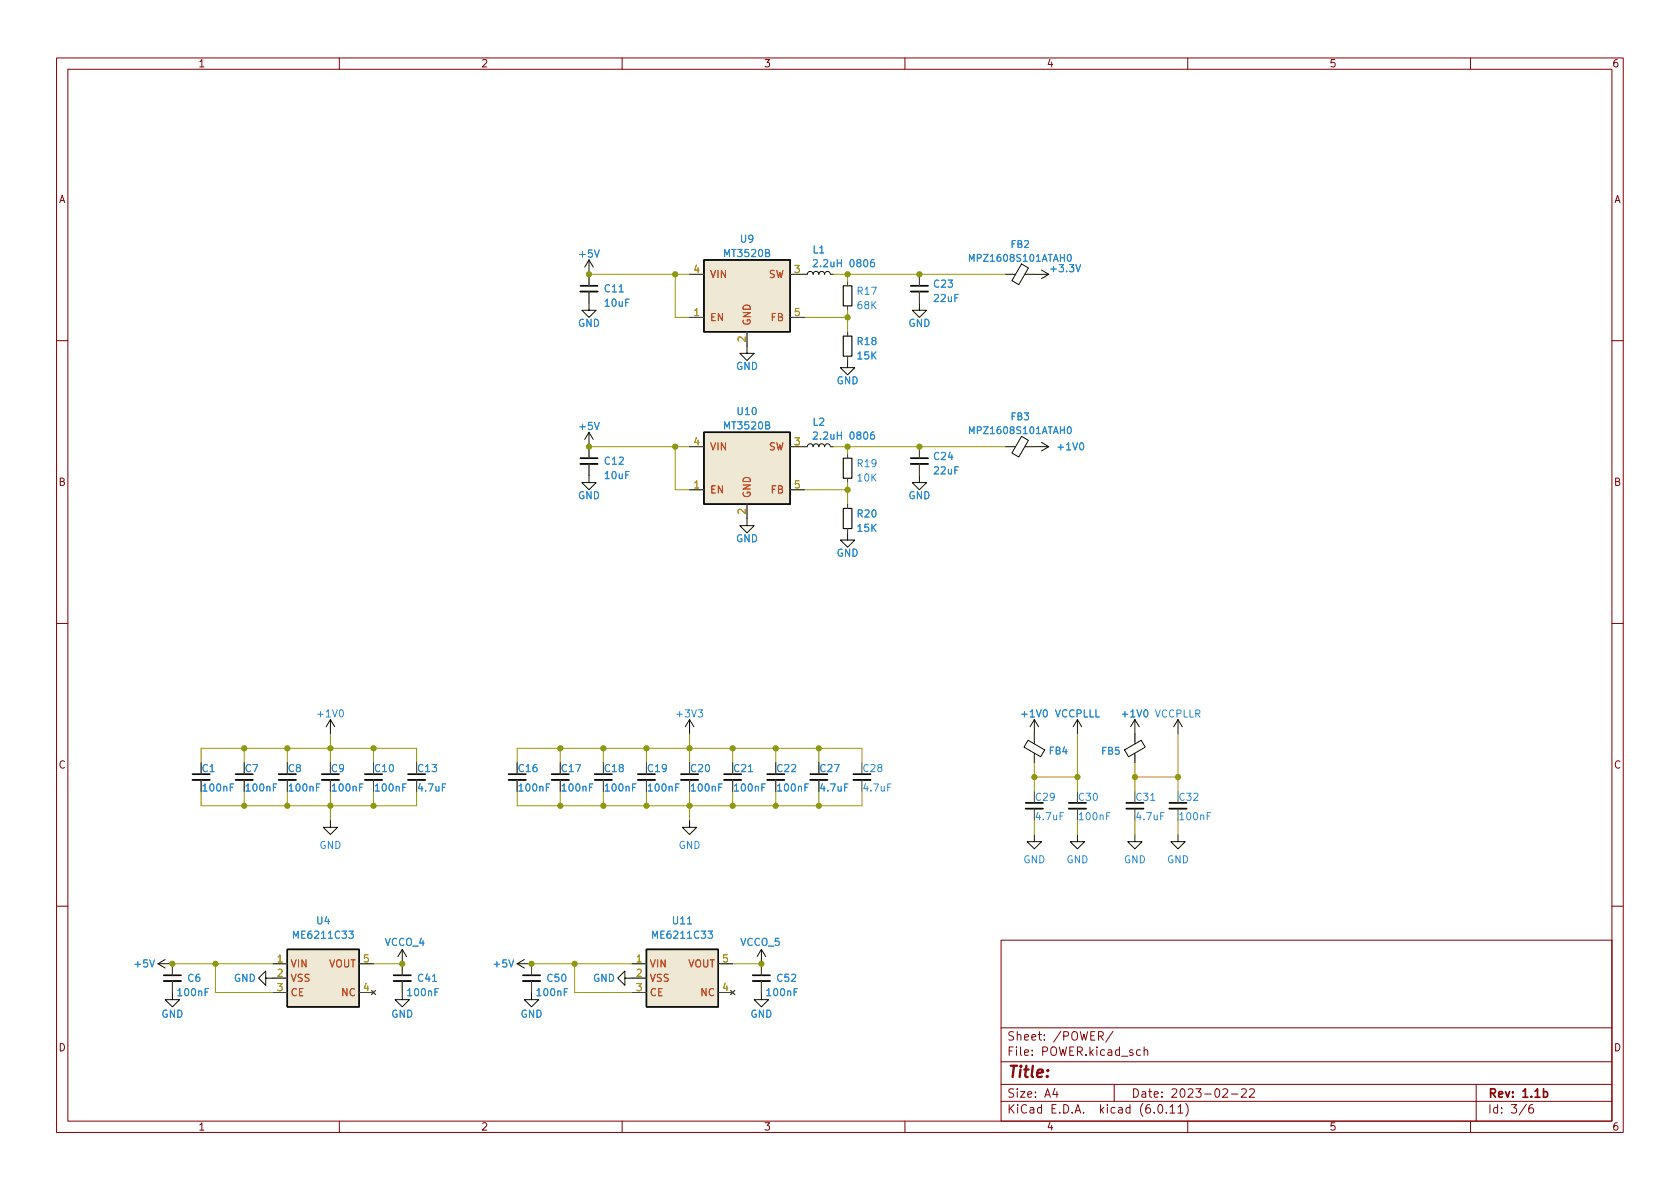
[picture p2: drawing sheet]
<svg xmlns="http://www.w3.org/2000/svg" width="297mm" height="210mm" viewBox="0 0 297 210" stroke-linecap="round" stroke-linejoin="round" font-family="sans-serif">
<g fill="none" stroke="#840000" stroke-width=".18">
<path d="M10 10.2h277v190.1h-277zM12 12.2h273v186.1h-273zM60 10.2v2M110 10.2v2M160 10.2v2M210 10.2v2M260 10.2v2M10 60.2h2M285 60.2h2M10 110.2h2M285 110.2h2M10 160.2h2"/>
<path d="M177 166.3h108v32h-108zM285 160.2h2M60 198.3v2M110 198.3v2M160 198.3v2M177 194.8h108M177 191.8h108M177 187.8h108M177 181.8h108M182.5 186.5v.1M182.5 185.7v.1M184.6 183.8v.1"/>
<path d="M184.6 183v.1M196.8 182.4l-1.3 1.9M197 191.8v3M202.3 185.8l.2-.2 .4 .1v.9M209.6 195.1a1.72 1.72 0 0 1 0 2.3M210 198.3v2M217.7 193.5h1.2M219.5 192.7l.6-.2 .2 .2 .1 .3-1 1h1M220.9 192.7l.6-.2 .2 .2 .1 .3-.9 1h.9M260 198.3v2M261 191.8v6.5M271 195.3a.6 .6 0 0 0-.7 .7v.5l.1 .3h.5l.2-.1 .1-.5-.2-.2-.4-.1-.3 .3"/>
</g>
<g fill="none" stroke="#0a0a0a" stroke-width=".18">
<path d="M104.1 53.6v1.3h1.3l-1.3 1.2-1.2-1.2h1.2M104.1 46v2.5M104.1 46l-.7 1.2M104.1 46l.8 1.2M142.7 48.5l.2-.4 .4-.1 .3 .1 .2 .4 .1-.3 .3-.2 .4 .1 .2 .4 .2-.4 .4-.1 .3 .2 .1 .3 .2-.4 .4-.1 .3 .2 .1 .3M162.6 53.6v1.3h1.2l-1.2 1.2-1.3-1.2h1.3M179.1 48.5h.5M180.6 46.7l1.2 .7-1.7 2.9-1.2-.7zM181.2 48.5h.4M182.9 48.5h2.5M184.1 47.7l1.3 .8M185.4 48.5l-1.3 .8"/>
<path d="M104.1 76.4l-.7 1.3M104.1 76.4v2.6M104.1 76.4l.8 1.3M132.1 61.2v1.3h1.2l-1.2 1.2-1.3-1.2h1.3M142.7 79l.2-.4 .4-.1 .3 .1 .2 .4 .1-.3 .3-.2 .4 .1 .2 .4 .2-.4 .4-.1 .3 .2 .1 .3 .2-.4 .4-.1 .3 .2 .1 .3M149.9 63.7v1.3h1.2l-1.2 1.3-1.3-1.3h1.3M179.1 79h.5M180.6 77.2l1.2 .7-1.7 2.9-1.2-.7zM181.2 79h.4M182.9 79h2.5M184.1 78.2l1.3 .8M185.4 79l-1.3 .8"/>
<path d="M104.1 84.1v1.2h1.3l-1.3 1.3-1.2-1.3h1.2M132.1 91.7v1.3h1.2l-1.2 1.2-1.3-1.2h1.3M149.9 94.2v1.3h1.2l-1.2 1.3-1.3-1.3h1.3M162.6 84.1v1.2h1.2l-1.2 1.3-1.3-1.3h1.3M58.4 127.2l-.7 1.3M58.4 127.2v2.6M58.4 127.2l.8 1.3M121.9 127.2l-.7 1.3M121.9 127.2v2.6M121.9 127.2l.8 1.3M181.8 130.9l2.9 1.7-.7 1.2-2.9-1.7zM182.9 127.2l-.8 1.3"/>
<path d="M182.9 127.2v2.6M182.9 131.1v.4M182.9 133.2v.4M182.9 127.2l.7 1.3M190.5 127.2l-.8 1.3M190.5 127.2v2.6M190.5 127.2l.8 1.3M198.8 132.6l3-1.7 .7 1.2-3 1.7zM200.7 127.2l-.8 1.3M200.7 127.2v2.6M200.7 131.1v.4M200.7 133.2v.4"/>
<path d="M200.7 127.2l.7 1.3M208.3 127.2l-.8 1.3M208.3 127.2v2.6M208.3 127.2l.7 1.3M58.4 145v1.3h1.3l-1.3 1.3-1.3-1.3h1.3M121.9 145v1.3h1.3l-1.3 1.3-1.3-1.3h1.3M182.9 147.6v1.2h1.2l-1.2 1.3-1.3-1.3h1.3M190.5 147.6v1.2h1.3l-1.3 1.3-1.3-1.3h1.3M200.7 147.6v1.2h1.2l-1.2 1.3-1.3-1.3h1.3M208.3 147.6v1.2h1.2l-1.2 1.3-1.3-1.3h1.3M27.9 170.4h2.6M27.9 170.4l1.3 .8"/>
<path d="M29.2 169.7l-1.3 .7M30.5 175.5v1.3h1.2l-1.2 1.2-1.3-1.2h1.3M47 173v-1.3l-1.3 1.3 1.3 1.2v-1.2h1.3M71.1 175.5v1.3h1.3l-1.3 1.2-1.3-1.2h1.3M71.1 167.9l-.7 1.3M71.1 167.9v2.5M71.1 167.9l.8 1.3M91.4 170.4l1.3 .8M91.4 170.4h2.6M92.7 169.7l-1.3 .7M94 175.5v1.3h1.2l-1.2 1.2-1.3-1.2h1.3M110.5 173v-1.3l-1.3 1.3 1.3 1.2v-1.2h1.3"/>
<path d="M134.6 175.5v1.3h1.3l-1.3 1.2-1.3-1.2h1.3M134.6 167.9l-.7 1.3M134.6 167.9v2.5M134.6 167.9l.8 1.3"/>
</g>
<g fill="none" stroke="#493f36" stroke-width=".18">
<path d="M104.1 48.5v2M104.1 51.6v2M121.9 48.5h2.6M121.9 56.1h2.6M132.1 58.7v2.5M139.7 48.5h3M139.7 56.1h2.5M146.8 48.5h.5M149.9 49.8v.7M149.9 54.1v.8M149.9 58.7v.7M162.6 48.5v2"/>
<path d="M162.6 51.6v2M177.8 48.5h1.3M181.6 48.5h1.3M104.1 79v2M121.9 79h2.6M139.7 79h3M146.8 79h.5M149.9 63v.7M162.6 79v2M177.8 79h1.3M181.6 79h1.3M104.1 82v2.1"/>
<path d="M121.9 86.6h2.6M132.1 89.1v2.6M139.7 86.6h2.5M149.9 80.3v.7M149.9 84.6v.7M149.9 89.1v.8M149.9 93.5v.7M162.6 82v2.1M35.6 134.9v2M35.6 137.9v2M43.2 134.9v2M43.2 137.9v2"/>
<path d="M50.8 134.9v2M50.8 137.9v2M58.4 134.9v2M58.4 137.9v2M66 134.9v2M66 137.9v2M73.7 134.9v2M73.7 137.9v2M91.4 134.9v2M91.4 137.9v2M99.1 134.9v2M99.1 137.9v2"/>
<path d="M106.7 134.9v2M106.7 137.9v2M114.3 134.9v2M114.3 137.9v2M121.9 134.9v2M121.9 137.9v2M129.5 134.9v2M129.5 137.9v2M137.2 134.9v2M137.2 137.9v2M144.8 134.9v2M144.8 137.9v2"/>
<path d="M152.4 134.9v2M152.4 137.9v2M182.9 129.8v1.3M182.9 133.6v1.3M182.9 139.9v2.1M190.5 139.9v2.1M200.7 129.8v1.3M200.7 133.6v1.3M200.7 139.9v2.1M208.3 139.9v2.1M182.9 143v2M190.5 143v2"/>
<path d="M200.7 143v2M208.3 143v2M30.5 170.4v2.1M30.5 173.5v2M48.3 170.4h2.5M48.3 173h2.5M48.3 175.5h2.5M63.5 170.4h2.5M63.5 175.5h2.5M65.7 175.1l.7 .8M66.4 175.1l-.7 .8M71.1 170.4v2.1"/>
<path d="M71.1 173.5v2M94 170.4v2.1M94 173.5v2M111.8 170.4h2.5M111.8 173h2.5M111.8 175.5h2.5M127 170.4h2.5M127 175.5h2.5M129.2 175.1l.7 .8M129.9 175.1l-.7 .8M134.6 170.4v2.1M134.6 173.5v2"/>
</g>
<g fill="none" stroke="#268bd2" stroke-width=".18">
<path d="M105.1 44.2l.4 1.3 .5-1.3M109.5 51.6h.7M135.4 44.7h.5l.1-.2v-.3l-.6-.1v1.3h.5l.1-.1 .1-.3-.3-.3M148 46.5h.8M148.8 45.9v1.3M154.5 45.9l-.3 .1a.85 .85 0 0 0 0 1.2l.4-.1v-.5l-.2-.2-.4 .1-.1 .1M188.9 45h.1a.65 .65 0 0 1 .4 .6 .65 .65 0 0 1-.4 .6 .81 .81 0 0 1-.1-1.2zM190.2 46.8l.4 1.3 .5-1.3M105.1 74.7l.4 1.3 .5-1.3M135.4 75.2l.5-.1 .1-.1v-.3l-.6-.1v1.3h.5l.1-.2 .1-.3-.3-.2M148 77h.8M148.8 76.4v1.3"/>
<path d="M154.5 76.4h-.3a.85 .85 0 0 0 0 1.3l.4-.2v-.4l-.2-.2h-.4l-.1 .2M188.9 75.5h.1a.65 .65 0 0 1 .4 .6 .65 .65 0 0 1-.4 .6 .81 .81 0 0 1-.1-1.2zM191 78.4l.2-.1a.68 .68 0 0 1 .4 .6 .68 .68 0 0 1-.4 .7l-.2-.2-.1-.3zM41.3 138.6h-.6v1.3M48.9 138.6h-.6v1.3M56.6 138.6h-.6v1.3M60.1 125.6l.2-.1a.68 .68 0 0 1 .4 .7 .68 .68 0 0 1-.4 .6l-.2-.1-.1-.4zM64.2 138.6h-.6v1.3M71.8 138.6h-.6v1.3M78.8 138.6h-.6v1.3M97.2 138.6h-.6v1.3M104.8 138.6h-.6v1.3"/>
<path d="M112.4 138.6h-.6v1.3M120.1 138.6h-.6v1.3M123.4 125.5h.8l-.4 .5 .4 .1v.6l-.2 .1-.6-.1M127.7 138.6h-.6v1.3M132.3 136.5h.8M135.3 138.6h-.6v1.3M142.9 138.6h-.6v1.3M149.9 138.6h-.6v1.3M157.6 138.6h-.6v1.3M184.6 125.6l.2-.1a.68 .68 0 0 1 .4 .7 .68 .68 0 0 1-.4 .6l-.2-.1-.1-.4zM202.4 125.6l.1-.1a.68 .68 0 0 1 .5 .7 .68 .68 0 0 1-.5 .6l-.1-.1-.2-.4zM188 143.7h-.6v1.3"/>
<path d="M196.3 143.7h-.6v1.3M203.5 141.5h.7M205.8 143.7h-.6v1.3M214 143.7h-.6v1.3M26.5 169.7l.4 1.3 .4-1.3M36.9 174.8h-.6v1.3M61.7 164.7h.8l-.5 .4 .4 .2v.5l-.2 .1-.5-.1M76.5 173.5h.7M77.5 174.8h-.6v1.3M90 169.7l.4 1.3 .4-1.3M100.4 174.8h-.6v1.3M121.6 163.4h.7"/>
<path d="M125.2 164.7h.8l-.5 .4 .4 .2v.5l-.2 .1-.5-.1M141 174.8h-.6v1.3"/>
</g>
<g fill="none" stroke="#0a0a0a" stroke-width=".33">
<path d="M102.6 51.6h3.1M161 51.6h3.1M102.6 82h3.1M161 82h3.1M34 137.9h3.1M41.7 137.9h3M49.3 137.9h3M56.9 137.9h3M64.5 137.9h3.1M72.1 137.9h3.1M89.9 137.9h3.1M97.5 137.9h3.1"/>
<path d="M105.2 137.9h3M112.8 137.9h3M120.4 137.9h3M128 137.9h3.1M135.6 137.9h3.1M143.3 137.9h3M150.9 137.9h3M181.4 143h3M189 143h3M199.1 143h3.1M206.8 143h3M29 173.5h3"/>
<path d="M69.6 173.5h3M92.5 173.5h3M133.1 173.5h3"/>
</g>
<g fill="none" stroke="#0a0a0a" stroke-width=".3">
<path d="M102.6 50.5h3.1M161 50.5h3.1M102.6 81h3.1M161 81h3.1M34 136.9h3.1M41.7 136.9h3M49.3 136.9h3M56.9 136.9h3M64.5 136.9h3.1M72.1 136.9h3.1M89.9 136.9h3.1M97.5 136.9h3.1"/>
<path d="M105.2 136.9h3M112.8 136.9h3M120.4 136.9h3M128 136.9h3.1M135.6 136.9h3.1M143.3 136.9h3M150.9 136.9h3M181.4 142h3M189 142h3M199.1 142h3.1M206.8 142h3M29 172.5h3"/>
<path d="M69.6 172.5h3M92.5 172.5h3M133.1 172.5h3"/>
</g>
<g fill="#eee8d5" stroke="#eee8d5" stroke-width=".18">
<path d="M114.3 167.9h12.7v10.1h-12.7z"/>
<path d="M50.8 167.9h12.7v10.1h-12.7z"/>
<path d="M124.5 46h15.2v12.7h-15.2z"/>
<path d="M124.5 76.4h15.2v12.7h-15.2z"/>
</g>
<path d="M124.5 46h15.2v12.7h-15.2zM124.5 76.4h15.2v12.7h-15.2zM50.8 167.9h12.7v10.1h-12.7zM114.3 167.9h12.7v10.1h-12.7z" fill="none" stroke="#0a0a0a" stroke-width=".25"/>
<path d="M149.1 50.5h1.5v3.6h-1.5zM149.1 59.4h1.5v3.6h-1.5zM149.1 81h1.5v3.6h-1.5zM149.1 89.9h1.5v3.6h-1.5z" fill="none" stroke="#0a0a0a" stroke-width=".2"/>
<g fill="none" stroke="#990" stroke-width=".18">
<path d="M104.1 48.5h17.8M119.4 48.5v7.6h2.5M142.2 56.1h7.7M147.3 48.5h30.5M149.9 48.5v1.3M149.9 54.9v3.8M104.1 79h17.8M119.4 79v7.6h2.5M147.3 79h30.5M149.9 79v1.3M142.2 86.6h7.7M149.9 85.3v3.8"/>
<path d="M35.6 134.9v-2.6h38.1v2.6M35.6 139.9v2.6h38.1v-2.6M43.2 132.3v2.6M43.2 139.9v2.6M50.8 132.3v2.6M50.8 139.9v2.6M58.4 129.8v5.1M58.4 139.9v5.1M66 132.3v2.6M66 139.9v2.6M91.4 134.9v-2.6h61v2.6M91.4 139.9v2.6h61v-2.6"/>
<path d="M99.1 132.3v2.6M99.1 139.9v2.6M106.7 132.3v2.6M106.7 139.9v2.6M114.3 132.3v2.6M114.3 139.9v2.6M121.9 129.8v5.1M121.9 139.9v5.1M129.5 132.3v2.6M129.5 139.9v2.6M137.2 132.3v2.6M137.2 139.9v2.6"/>
<path d="M144.8 132.3v2.6M144.8 139.9v2.6M182.9 137.4h7.6M182.9 134.9v5M190.5 129.8v10.1M200.7 137.4h7.6M200.7 134.9v5M208.3 129.8v10.1M182.9 145v2.6M190.5 145v2.6M200.7 145v2.6M208.3 145v2.6"/>
<path d="M30.5 170.4h17.8M38.1 170.4v5.1h10.2M66 170.4h5.1M94 170.4h17.8M101.6 170.4v5.1h10.2M129.5 170.4h5.1"/>
</g>
<g fill="#859900" stroke="#859900" stroke-width=".18">
<circle cx="149.9" cy="48.5" r=".46"/>
<circle cx="149.9" cy="79" r=".46"/>
<circle cx="149.9" cy="86.6" r=".46"/>
<circle cx="149.9" cy="56.1" r=".46"/>
<circle cx="162.6" cy="79" r=".46"/>
<circle cx="162.6" cy="48.5" r=".46"/>
<circle cx="101.6" cy="170.4" r=".46"/>
<circle cx="66" cy="132.3" r=".46"/>
<circle cx="58.4" cy="132.3" r=".46"/>
<circle cx="50.8" cy="132.3" r=".46"/>
<circle cx="71.1" cy="170.4" r=".46"/>
<circle cx="58.4" cy="142.5" r=".46"/>
<circle cx="66" cy="142.5" r=".46"/>
<circle cx="106.7" cy="132.3" r=".46"/>
<circle cx="114.3" cy="132.3" r=".46"/>
<circle cx="121.9" cy="132.3" r=".46"/>
<circle cx="137.2" cy="132.3" r=".46"/>
<circle cx="129.5" cy="132.3" r=".46"/>
<circle cx="99.1" cy="142.5" r=".46"/>
<circle cx="99.1" cy="132.3" r=".46"/>
<circle cx="106.7" cy="142.5" r=".46"/>
<circle cx="121.9" cy="142.5" r=".46"/>
<circle cx="129.5" cy="142.5" r=".46"/>
<circle cx="114.3" cy="142.5" r=".46"/>
<circle cx="134.6" cy="170.4" r=".46"/>
<circle cx="94" cy="170.4" r=".46"/>
<circle cx="137.2" cy="142.5" r=".46"/>
<circle cx="144.8" cy="132.3" r=".46"/>
<circle cx="190.5" cy="137.4" r=".46"/>
<circle cx="200.7" cy="137.4" r=".46"/>
<circle cx="208.3" cy="137.4" r=".46"/>
<circle cx="182.9" cy="137.4" r=".46"/>
<circle cx="144.8" cy="142.5" r=".46"/>
<circle cx="43.2" cy="142.5" r=".46"/>
<circle cx="38.1" cy="170.4" r=".46"/>
<circle cx="50.8" cy="142.5" r=".46"/>
<circle cx="43.2" cy="132.3" r=".46"/>
<circle cx="30.5" cy="170.4" r=".46"/>
<circle cx="119.4" cy="48.5" r=".46"/>
<circle cx="104.1" cy="48.5" r=".46"/>
<circle cx="119.4" cy="79" r=".46"/>
<circle cx="104.1" cy="79" r=".46"/>
</g>
<text font-size="2.8" fill="#840000" x="178" y="191.2">Title:</text>
<g font-size="2.1" fill="#840000">
<text x="178" y="184.5">Sheet:</text>
<text x="186.2" y="184.5">/POWER/</text>
<text x="178" y="187.2">File:</text>
<text x="184.4" y="187.2">POWER.kicad_sch</text>
<text x="178" y="197.4">KiCad</text>
<text x="178" y="194.6">Size:</text>
<text x="184.7" y="194.6">A4</text>
<text x="185.7" y="197.4">E.D.A.</text>
<text x="194.6" y="197.4">kicad</text>
<text x="200" y="194.6">Date:</text>
<text x="201.8" y="197.4">(6.0.11)</text>
<text x="207" y="194.6">2023-02-22</text>
<text x="263" y="194.6">Rev:</text>
<text x="263" y="197.4">Id:</text>
<text x="267.1" y="197.4">3/6</text>
<text x="269.1" y="194.6">1.1b</text>
</g>
<g font-size="1.8" fill="#840000">
<text x="35" y="12.3">1</text>
<text x="85" y="12.3">2</text>
<text x="135" y="12.3">3</text>
<text x="185" y="12.3">4</text>
<text x="235" y="12.3">5</text>
<text x="285" y="12.3">6</text>
<text x="10.4" y="36.3">A</text>
<text x="285.4" y="36.3">A</text>
<text x="10.3" y="86.3">B</text>
<text x="285.3" y="86.3">B</text>
<text x="10.3" y="136.3">C</text>
<text x="285.3" y="136.3">C</text>
<text x="10.3" y="186.3">D</text>
<text x="285.3" y="186.3">D</text>
<text x="35" y="200.3">1</text>
<text x="85" y="200.3">2</text>
<text x="135" y="200.3">3</text>
<text x="185" y="200.3">4</text>
<text x="235" y="200.3">5</text>
<text x="285" y="200.3">6</text>
</g>
<g font-size="1.8" fill="#268bd2">
<text x="102.1" y="45.9">+5V</text>
<text x="127.7" y="45.8">MT3520B</text>
<text x="130.7" y="43.3">U9</text>
<text x="143.5" y="47.6">2.2uH</text>
<text x="143.6" y="45.2">L1</text>
<text x="150.1" y="47.6">0806</text>
<text x="106.7" y="52.1">C11</text>
<text x="151.4" y="52.5">R17</text>
<text x="164.9" y="51.2">C23</text>
<text x="164.9" y="53.8">22uF</text>
<text x="185.4" y="48.5">+3.3V</text>
<text x="102.1" y="58.2">GND</text>
<text x="106.7" y="54.6">10uF</text>
<text x="151.4" y="55">68K</text>
<text x="160.5" y="58.2">GND</text>
<text x="130.1" y="65.8">GND</text>
<text x="151.4" y="61.4">R18</text>
<text x="151.4" y="63.9">15K</text>
<text x="147.8" y="68.3">GND</text>
<text x="102.1" y="76.4">+5V</text>
<text x="127.7" y="76.3">MT3520B</text>
<text x="130.1" y="73.8">U10</text>
<text x="143.6" y="75.7">L2</text>
<text x="106.7" y="82.6">C12</text>
<text x="143.5" y="78.1">2.2uH</text>
<text x="150.1" y="78.1">0806</text>
<text x="151.4" y="83">R19</text>
<text x="164.9" y="81.7">C24</text>
<text x="186.7" y="80">+1V0</text>
<text x="102.1" y="88.7">GND</text>
<text x="106.7" y="85.1">10uF</text>
<text x="151.4" y="85.5">10K</text>
<text x="160.5" y="88.7">GND</text>
<text x="164.9" y="84.3">22uF</text>
<text x="151.4" y="91.9">R20</text>
<text x="151.4" y="94.4">15K</text>
<text x="130.1" y="96.3">GND</text>
<text x="147.8" y="98.8">GND</text>
<text x="55.8" y="127.2">+1V0</text>
<text x="119.3" y="127.2">+3V3</text>
<text x="180.3" y="127.2">+1V0</text>
<text x="186.4" y="127.2">VCCPLLL</text>
<text x="198" y="127.2">+1V0</text>
<text x="204.1" y="127.3">VCCPLLR</text>
<text x="35.6" y="136.9">C1</text>
<text x="43.2" y="136.9">C7</text>
<text x="50.8" y="136.9">C8</text>
<text x="58.4" y="136.9">C9</text>
<text x="66" y="136.9">C10</text>
<text x="73.7" y="136.9">C13</text>
<text x="91.4" y="136.9">C16</text>
<text x="99.1" y="136.9">C17</text>
<text x="106.7" y="136.9">C18</text>
<text x="114.3" y="136.9">C19</text>
<text x="121.9" y="136.9">C20</text>
<text x="129.5" y="136.9">C21</text>
<text x="137.2" y="136.9">C22</text>
<text x="144.8" y="136.9">C27</text>
<text x="152.4" y="136.9">C28</text>
<text x="35.6" y="140.3">100nF</text>
<text x="43.2" y="140.3">100nF</text>
<text x="50.8" y="140.3">100nF</text>
<text x="58.4" y="140.3">100nF</text>
<text x="66" y="140.3">100nF</text>
<text x="73.7" y="140.3">4.7uF</text>
<text x="91.4" y="140.3">100nF</text>
<text x="99.1" y="140.3">100nF</text>
<text x="106.7" y="140.3">100nF</text>
<text x="114.3" y="140.3">100nF</text>
<text x="121.9" y="140.3">100nF</text>
<text x="129.5" y="140.3">100nF</text>
<text x="137.2" y="140.3">100nF</text>
<text x="144.8" y="140.3">4.7uF</text>
<text x="152.4" y="140.3">4.7uF</text>
<text x="182.9" y="142">C29</text>
<text x="190.5" y="142">C30</text>
<text x="200.7" y="142">C31</text>
<text x="208.3" y="142">C32</text>
<text x="182.9" y="145.4">4.7uF</text>
<text x="190.5" y="145.4">100nF</text>
<text x="200.7" y="145.4">4.7uF</text>
<text x="208.3" y="145.4">100nF</text>
<text x="56.4" y="150.5">GND</text>
<text x="119.9" y="150.5">GND</text>
<text x="180.9" y="153">GND</text>
<text x="188.5" y="153">GND</text>
<text x="198.6" y="153">GND</text>
<text x="206.3" y="153">GND</text>
<text x="51.5" y="166.4">ME6211C33</text>
<text x="55.8" y="163.8">U4</text>
<text x="67.9" y="167.6">VCCO_4</text>
<text x="115" y="166.4">ME6211C33</text>
<text x="118.7" y="163.8">U11</text>
<text x="130.8" y="167.6">VCCO_5</text>
<text x="23.5" y="171.5">+5V</text>
<text x="33" y="174">C6</text>
<text x="41.3" y="174">GND</text>
<text x="73.7" y="174">C41</text>
<text x="87" y="171.5">+5V</text>
<text x="96.5" y="174">C50</text>
<text x="104.8" y="174">GND</text>
<text x="137.2" y="174">C52</text>
<text x="31.1" y="176.5">100nF</text>
<text x="71.8" y="176.5">100nF</text>
<text x="94.6" y="176.5">100nF</text>
<text x="135.3" y="176.5">100nF</text>
<text x="28.5" y="180.3">GND</text>
<text x="69.1" y="180.3">GND</text>
<text x="92" y="180.3">GND</text>
<text x="132.6" y="180.3">GND</text>
</g>
<g font-size="1.8" fill="#b58900">
<text x="122.5" y="48.3">4</text>
<text x="140.3" y="48.3">3</text>
<text x="122.5" y="55.9">1</text>
<text x="140.3" y="55.9">5</text>
<text x="131.8" y="60.6" transform="rotate(-90 131.8 60.6)">2</text>
<text x="122.5" y="78.7">4</text>
<text x="140.3" y="78.7">3</text>
<text x="122.5" y="86.4">1</text>
<text x="140.3" y="86.4">5</text>
<text x="131.8" y="91.1" transform="rotate(-90 131.8 91.1)">2</text>
<text x="48.8" y="170.2">1</text>
<text x="48.8" y="172.7">2</text>
<text x="64.1" y="170.2">5</text>
<text x="112.3" y="170.2">1</text>
<text x="112.3" y="172.7">2</text>
<text x="127.6" y="170.2">5</text>
<text x="48.8" y="175.3">3</text>
<text x="64.1" y="175.3">4</text>
<text x="112.3" y="175.3">3</text>
<text x="127.6" y="175.3">4</text>
</g>
<g font-size="1.8" fill="#cb4b16">
<text x="125.5" y="49.5">VIN</text>
<text x="135.9" y="49.5">SW</text>
<text x="125.5" y="57.2">EN</text>
<text x="133.1" y="57.7" transform="rotate(-90 133.1 57.7)">GND</text>
<text x="136.2" y="57.2">FB</text>
<text x="125.5" y="80">VIN</text>
<text x="135.9" y="80">SW</text>
<text x="125.5" y="87.6">EN</text>
<text x="133.1" y="88.1" transform="rotate(-90 133.1 88.1)">GND</text>
<text x="136.2" y="87.6">FB</text>
<text x="51.3" y="171.5">VIN</text>
<text x="51.3" y="174">VSS</text>
<text x="58.1" y="171.5">VOUT</text>
<text x="114.8" y="171.5">VIN</text>
<text x="114.8" y="174">VSS</text>
<text x="121.6" y="171.5">VOUT</text>
<text x="51.3" y="176.5">CE</text>
<text x="60.2" y="176.5">NC</text>
<text x="114.8" y="176.5">CE</text>
<text x="123.7" y="176.5">NC</text>
</g>
<g font-size="1.7" fill="#268bd2">
<text x="171" y="46.6">MPZ1608S101ATAH0</text>
<text x="178.6" y="44.2">FB2</text>
<text x="171" y="77.1">MPZ1608S101ATAH0</text>
<text x="178.6" y="74.7">FB3</text>
<text x="185.3" y="133.8">FB4</text>
<text x="194.6" y="133.8">FB5</text>
</g>
</svg>
